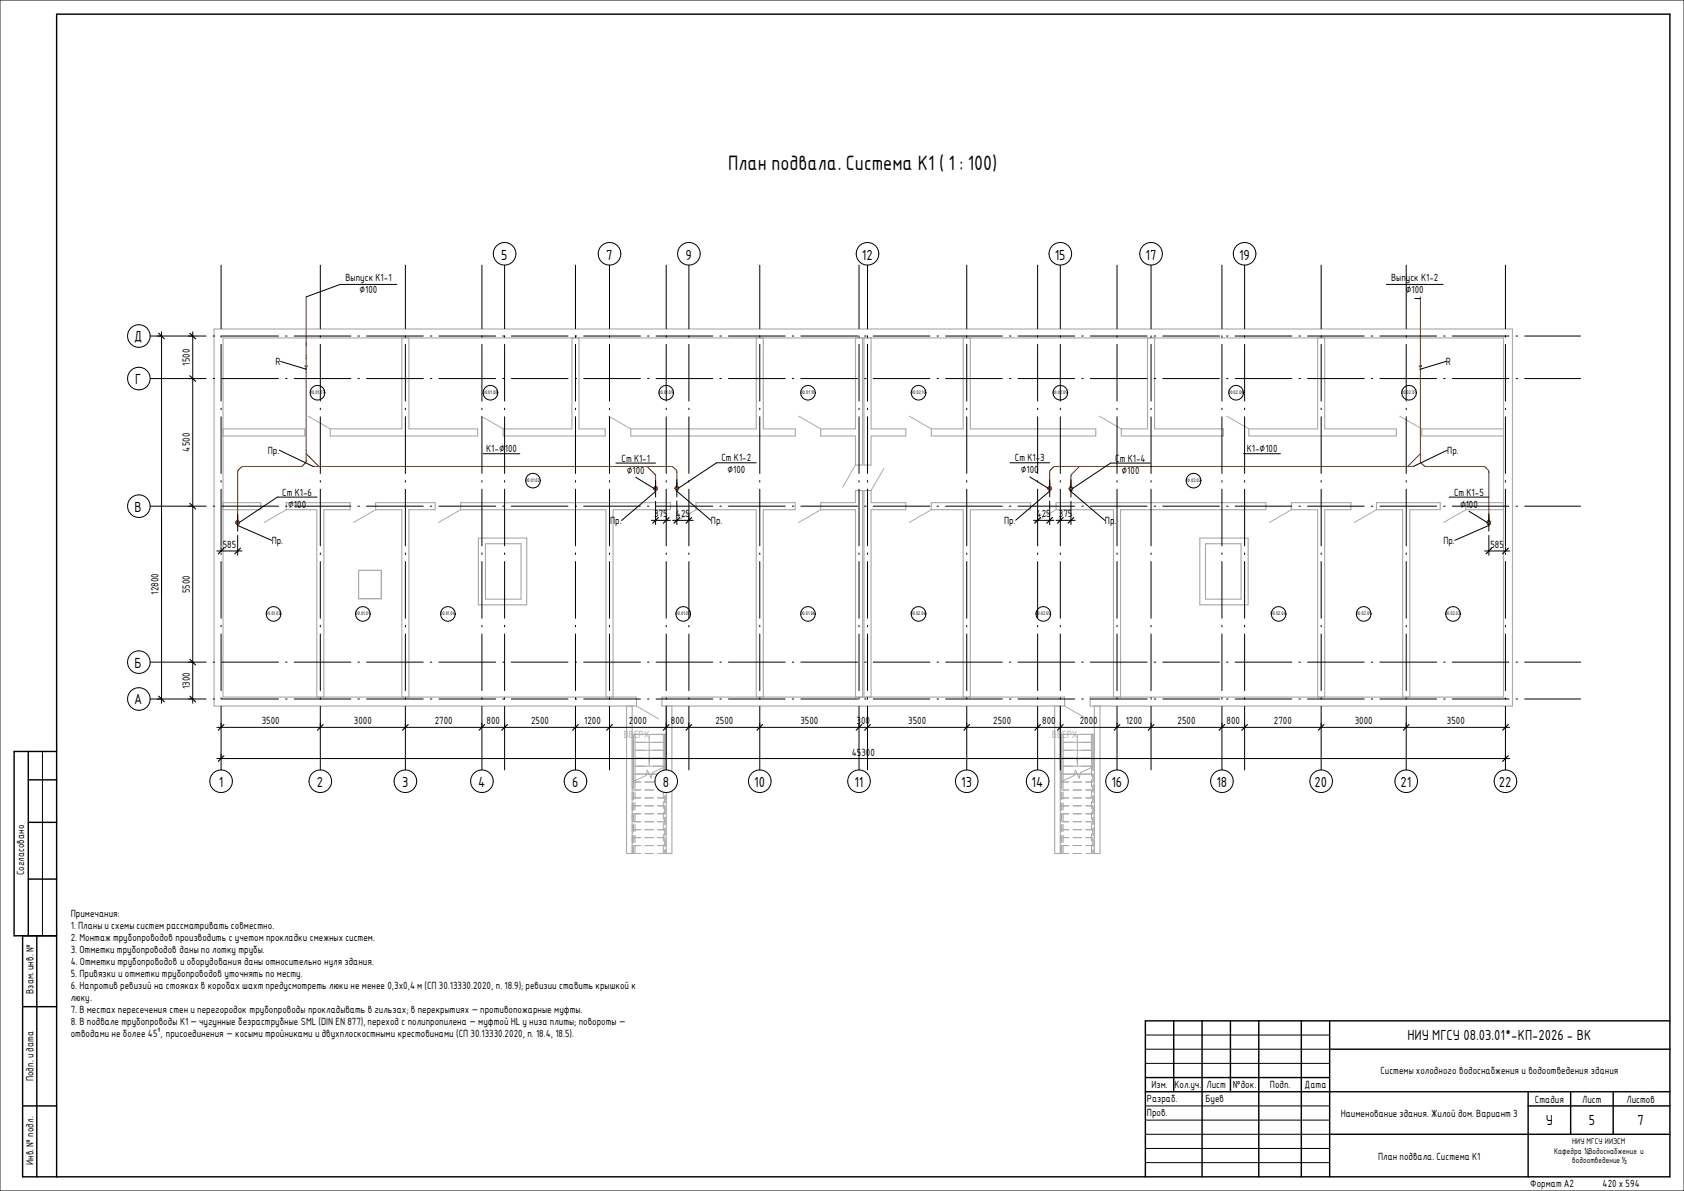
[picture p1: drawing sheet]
<svg xmlns="http://www.w3.org/2000/svg" width="594mm" height="420mm" viewBox="0 0 594 420" stroke-linecap="round" stroke-linejoin="round" font-family="sans-serif">
<g fill="#aaa">
<path d="M228.6 267h.8l-.4 3z"/>
<path d="M379.7 267h.8l-.4 3z"/>
</g>
<g fill="none" stroke="#aaa" stroke-width=".4">
<path d="M75.5 116h458.1v133h-149v-3.1h145.8v-126.7h-451.7v126.7h145.8v3.1h-149zM141.8 119.2v32.1h-25.3v2.5h52v-2.5h-24.2v-32.1M201.8 119.2v32.1h-24.3v2.5h36v-2.5h-9.2v-32.1M266.8 119.2v32.1h-44.3v2.5h58v-2.5h-11.2v-32.1M301.8 119.2v32.1h-12.3v2.5h12.3v10.2h2.5v-44.8M304.8 119.2v44.8h2.5v-10.2h12.2v-2.5h-12.2v-32.1M339.8 119.2v32.1h-11.3v2.5h58.1v-2.5h-44.3v-32.1M404.8 119.2v32.1h-9.2v2.5h36v-2.5h-24.3v-32.1M464.8 119.2v32.1h-24.2v2.5h52v-2.5h-25.3v-32.1M78.7 151.3h28.8v2.5h-28.8M530.4 151.3h-28.8v2.5h28.8M78.7 177.3h13.3v2.5h-13.3"/>
<path d="M530.4 177.3h-13.3v2.5h13.3M168.8 189.8h17v23.5h-17zM171.3 191.8h12.5v19.5h-12.5zM423.3 189.8h17v23.5h-17zM425.3 191.8h12.5v19.5h-12.5zM111.8 245.9v-66.1h-10.8v-2.5h22.5v2.5h-9.2v66.1M141.8 245.9v-66.1h-9.3v-2.5h21v2.5h-9.2v66.1M213.8 245.9v-66.1h-51.3v-2.5h74v2.5h-20.2v66.1M221 249v52h2v-52M233.5 245.9h142.1v3.1h-142.1zM235 249v52h2v-52M266.8 245.9v-66.1h-21.3v-2.5h35v2.5h-11.2v66.1"/>
<path d="M301.8 245.9v-66.1h-12.3v-2.5h12.3v-4.3h2.5v72.9M304.8 245.9v-72.9h2.5v4.3h12.2v2.5h-12.2v66.1M339.8 245.9v-66.1h-11.3v-2.5h35.1v2.5h-21.3v66.1M372.1 249v52h2v-52M386.1 249v52h2v-52M392.8 245.9v-66.1h-20.2v-2.5h74v2.5h-51.3v66.1M464.8 245.9v-66.1h-9.2v-2.5h21v2.5h-9.3v66.1M494.8 245.9v-66.1h-9.2v-2.5h22.5v2.5h-10.8v66.1"/>
</g>
<g fill="none" stroke="#aaa" stroke-width=".35">
<path d="M108.7 146.8l7.8 4.5M169.7 146.8l7.8 4.5M214.7 146.8l7.8 4.5M281.7 146.8l7.8 4.5M320.8 146.8l7.7 4.5M387.8 146.8l7.8 4.5M432.8 146.8l7.8 4.5M493.8 146.8l7.8 4.5M101 179.8l-7.8 4.5M132.5 179.8l-7.8 4.5M162.5 179.8l-7.8 4.5M245.5 179.8l-7.8 4.5"/>
<path d="M289.5 179.8l-7.8 4.5M301.8 164l-4.5 7.8M311.8 165.2l-4.5 7.8M328.5 179.8l-7.7 4.5M372.6 179.8l-7.8 4.5M455.6 179.8l-7.8 4.5M485.6 179.8l-7.8 4.5M517.1 179.8l-7.8 4.5M126.5 201.2h8v10h-8zM223.5 259v19.1M224 259v19M224.5 249l7.8 4.5"/>
<path d="M229 259v11M234 259v14.8M234.5 259v12.8M374.6 259v19.2M375.1 259v19.1M375.6 249l7.8 4.5M380.1 259v11M385.1 259v14.8M385.6 259v12.8M223 279.5v2.6M223.5 279.4v2.6M223.5 278.6h2.5"/>
<path d="M223.5 275.8h2.5M224 273h10.5v2.6M224 270.2h10M224 267.4h10M224 264.6h10M224 261.8h10M224 279.3v2.5M227.5 278.6h3M227.5 275.8h3M232 278.6h2.5M232 275.8h2.5M234 275.1v2.5"/>
<path d="M234 278.9v2.5M234.5 276.9v2.5M235 271.6v-12.6h-12v19.3M235 272.9v2.6M235 276.7v2.6M235 270.2l-4.8 2.3-.5 2-1.3-2.9-.5 2-4.9 2.2M374.1 279.6v2.5M374.6 278.6h2.5M374.6 275.8h2.5M374.6 279.4v2.6M375.1 273h10.5v2.6M375.1 270.2h10"/>
<path d="M375.1 267.4h10M375.1 264.6h10M375.1 261.8h10M375.1 279.3v2.6M378.6 278.6h3M378.6 275.8h3M383.1 278.6h2.5M383.1 275.8h2.5M385.1 275.1v2.5M385.1 278.9v2.5M385.6 276.9v2.5M386.1 271.7v-12.7h-12v19.3"/>
<path d="M386.1 273v2.5M386.1 276.8v2.5M386.1 270.2l-4.9 2.3-.5 2-1.3-2.9-.5 2-4.8 2.2M223 298.6v2.4h3M223 283.4v2.5M223 287.2v2.5M223 291v2.5M223 294.8v2.6M223.5 283.2v2.6M223.5 290.9v2.5M223.5 294.7v2.5M223.5 298.5v2.5"/>
<path d="M223.5 298.2h2.5M223.5 295.4h2.5M223.5 292.6h2.5M223.5 289.8h2.5M223.5 284.2h2.5M223.5 281.4h2.5M224 283.1v2.6M224 286.9v2.6M224 290.8v2.5M224 294.6v2.5M224 298.4v2.6M226 287l-2.5 .1v2.5"/>
<path d="M227.5 298.2h3M227.5 295.4h3M227.5 292.6h3M227.5 289.8h3M227.5 287h3M227.5 284.2h3M227.5 281.4h3M232 298.2h2.5M232 295.4h2.5M232 292.6h2.5M232 289.8h2.5M232 284.2h2.5"/>
<path d="M232 281.4h2.5M234 282.7v2.5M234 286.5v2.6M234 290.3v2.6M234 294.2v2.5M234 298v3M234.5 280.7v2.5M234.5 284.5v2.5h-2.5M234.5 288.3v2.6M234.5 292.1v2.6M234.5 295.9v2.6M234.5 299.8v1.2"/>
<path d="M235 299.6v1.4h-3M235 280.6v2.5M235 284.4v2.5M235 288.2v2.5M235 292v2.6M235 295.8v2.6M374.1 298.6v2.4h3M374.1 283.4v2.5M374.1 287.2v2.5M374.1 291v2.5M374.1 294.8v2.5M374.6 298.2h2.5"/>
<path d="M374.6 295.4h2.5M374.6 292.6h2.5M374.6 289.8h2.5M374.6 284.2h2.5M374.6 281.4h2.5M374.6 283.2v2.6M374.6 290.9v2.5M374.6 294.7v2.5M374.6 298.5v2.5M375.1 283.1v2.6M375.1 286.9v2.6M375.1 290.7v2.6"/>
<path d="M375.1 294.6v2.5M375.1 298.4v2.6M377.1 287h-2.5v2.6M378.6 298.2h3M378.6 295.4h3M378.6 292.6h3M378.6 289.8h3M378.6 287h3M378.6 284.2h3M378.6 281.4h3M383.1 298.2h2.5M383.1 295.4h2.5"/>
<path d="M383.1 292.6h2.5M383.1 289.8h2.5M383.1 287h2.5M383.1 284.2h2.5M383.1 281.4h2.5M385.1 282.7v2.5M385.1 286.5v2.5M385.1 290.3v2.6M385.1 294.1v2.6M385.1 297.9v3.1M385.6 280.7v2.5M385.6 284.5v2.5"/>
<path d="M385.6 288.3v2.5M385.6 292.1v2.5M385.6 295.9v2.6M385.6 299.7v1.3M386.1 299.6v1.4h-3M386.1 280.6v2.5M386.1 284.4v2.5M386.1 288.2v2.5M386.1 292v2.5M386.1 295.8v2.5M227.5 301h3M378.6 301h3"/>
</g>
<g fill="none" stroke="#a52900" stroke-width=".35">
<path d="M108 104.7v24.2M501.1 104.7v24.2M107.6 128.9l.4 .5 .4-.5M107.9 130.1h.2v.3zM108 130.4l-.1 32.6-1.2 1.3-.5 .2h-20.6l-.5 .3-1.3 1.5v17.4l.5 .2M108 129.4v.6M500.7 128.9l.4 .5 .4-.5M501 130.1h.2v.3zM501.1 130.4v32.6l1.3 1.3 .5 .2h20.5l.6 .3 1.2 1.5v17.4l.5 .2M501.1 129.4v.6M108 160l4.5 4.5M110.5 164.5h126.5l.5 .3 1.2 1.3 .1 5.5 .4 .2"/>
<path d="M228.3 164.5l2.9 3.1 .1 4.1 .4 .2M230.7 172.3v.1M230.8 172.5v.1M230.8 172.8l.5 .2v.3M230.8 172.1v.1M230.9 172.7l.1 .1M231 171.9l-.1 .1M231 171.7l-.2 .2M231.1 172.8l.1 .1M231.2 171.8h-.1M231.3 171.8l.5 .4-.1 .5-.4 .2M231.3 171.8l-.6 .4 .1 .5 .5 .2"/>
<path d="M231.5 171.8h.1M231.4 172.9h.1M231.4 171.8h.1M231.5 172.8l-.1 .1M231.6 171.9l.1 .1M231.7 172.7l-.1 .1M231.7 172.1l.1 .1M231.7 172.8l-.2 .2M231.8 172.5l-.1 .1M231.8 172.3v.1M238.2 172.2v.1M238.3 172.4v.1"/>
<path d="M238.3 172.7l.5 .2v.3M238.3 172v.1M238.4 172.6l.1 .1M238.5 171.8l-.1 .1M238.5 171.6l-.2 .2M238.6 172.7l.1 .1M238.7 171.7h-.1M238.8 171.7l.5 .4-.1 .5-.4 .2M238.8 171.7l-.6 .4 .1 .5 .5 .2M238.8 171.7h.2M239 172.7l-.2 .1M239.1 171.8l.1 .1"/>
<path d="M239.2 172.6l-.1 .1M239.2 172l.1 .1M239.2 172.7l-.2 .2M239.3 172.4l-.1 .1M239.3 172.2v.1M369.8 172.2v.1M369.8 172.4l.1 .1M369.8 172.7l.5 .2v.3M369.9 172l-.1 .1M369.9 172.6l.1 .1M370 171.8l-.1 .1M370.1 171.6l-.3 .2"/>
<path d="M370.1 172.7l.1 .1M370.2 171.7h-.1M370.3 171.7l.5 .4-.1 .5-.4 .2M370.3 171.7l-.5 .4 .1 .5 .4 .2M370.4 171.7h.1M370.5 172.7l-.1 .1M370.6 171.8l.1 .1M370.7 172.6l-.1 .1M370.8 172v.1M370.8 172.7l-.2 .2M370.8 172.4v.1M370.8 172.2v.1"/>
<path d="M377.3 172.3v.1M377.3 172.5l.1 .1M377.3 172.8l.5 .2v.3M377.4 172.1l-.1 .1M377.4 172.7l.1 .1M377.5 171.9l-.1 .1M377.6 171.7l-.3 .2M377.6 172.8l.2 .1M377.8 171.8h-.2M377.8 171.8l.5 .4-.1 .5-.4 .2M377.8 171.8l-.5 .4 .1 .5 .4 .2M377.9 171.8h.1"/>
<path d="M378 172.8l-.1 .1M378.1 171.9l.1 .1M378.2 172.7l-.1 .1M378.3 172.1v.1M378.3 172.8l-.2 .2M378.3 172.5v.1M378.3 172.3v.1M380.8 164.5l-2.9 3.1-.1 4.1 .5 .2M498.6 164.5h-126.5l-.5 .3-1.3 1.5v5.3l.5 .2M501.1 160l-4.5 4.5M83.3 184.3v.1M83.3 184.5l.1 .1"/>
<path d="M83.4 184.8l.4 .2v.4M83.4 184.1l-.1 .1M83.5 184.7l.1 .1M83.6 183.9l-.1 .1M83.6 183.7l-.2 .2M83.7 184.9h.1M83.8 183.8h-.1M83.8 183.8l.6 .4-.3 .6M83.8 183.8l.6 .4-.1 .5-.5 .2M83.8 183.8l-.5 .4 .1 .5 .4 .2M83.9 183.8h.1M84 184.9h-.1"/>
<path d="M84.1 184.8l-.3 .1M84.1 183.9l.1 .1M84.2 184.7l-.1 .1M84.3 184.1l.1 .1M84.3 184.8l-.2 .2M84.4 184.5l-.1 .1M84.4 184.3v.1M524.7 184.3v.1M524.7 184.5l.1 .1M524.8 184.8l.4 .2v.4M524.8 184.1l-.1 .1M524.9 184.7l.1 .1"/>
<path d="M525 183.9l-.1 .1M525 183.7l-.2 .2M525.1 184.9h.1M525.2 183.8h-.1M525.2 183.8l.6 .4-.1 .5-.5 .2M525.2 183.8l-.5 .4 .1 .5 .4 .2M525.3 183.8h.1M525.4 184.9h-.1M525.5 183.9l.1 .1M525.6 184.7l-.1 .1M525.7 184.1l.1 .1M525.7 184.8l-.2 .2"/>
<path d="M525.8 184.5l-.1 .1M525.8 184.3v.1"/>
<circle cx="231.3" cy="172.3" r=".67"/>
<circle cx="238.8" cy="172.2" r=".67"/>
<circle cx="370.3" cy="172.2" r=".67"/>
<circle cx="377.8" cy="172.3" r=".67"/>
<circle cx="83.8" cy="184.3" r=".67"/>
<circle cx="525.2" cy="184.3" r=".67"/>
</g>
<path d="M231.3 169.3v6M238.8 169.2v6M370.3 169.2v6M377.8 169.3v6M83.8 181.3v6M525.2 181.3v6" fill="none" stroke="#000" stroke-width=".35"/>
<circle cx="78" cy="275.6" r="4" fill="#fff"/>
<g fill="none" stroke="#000" stroke-width=".35">
<path d="M78 93.5v22.4M78 118.4v.6M78 121.5v20M78 144v.5M78 147v20M78 169.5v.5M78 172.5v20M78 195v.6M78 198.1v20M78 220.6v.5M78 223.6v20M78 246.1v.5"/>
<path d="M78 249.1v22.5"/>
<circle cx="78" cy="275.6" r="4"/>
</g>
<circle cx="113" cy="275.6" r="4" fill="#fff"/>
<g fill="none" stroke="#000" stroke-width=".35">
<path d="M113 93.5v22.4M113 118.4v.6M113 121.5v20M113 144v.5M113 147v20M113 169.5v.5M113 172.5v20M113 195v.6M113 198.1v20M113 220.6v.5M113 223.6v20M113 246.1v.5"/>
<path d="M113 249.1v22.5"/>
<circle cx="113" cy="275.6" r="4"/>
</g>
<circle cx="143" cy="275.6" r="4" fill="#fff"/>
<g fill="none" stroke="#000" stroke-width=".35">
<path d="M143 93.5v22.4M143 118.4v.6M143 121.5v20M143 144v.5M143 147v20M143 169.5v.5M143 172.5v20M143 195v.6M143 198.1v20M143 220.6v.5M143 223.6v20M143 246.1v.5"/>
<path d="M143 249.1v22.5"/>
<circle cx="143" cy="275.6" r="4"/>
</g>
<circle cx="170" cy="275.6" r="4" fill="#fff"/>
<g fill="none" stroke="#000" stroke-width=".35">
<path d="M170 93.5v22.4M170 118.4v.6M170 121.5v20M170 144v.5M170 147v20M170 169.5v.5M170 172.5v20M170 195v.6M170 198.1v20M170 220.6v.5M170 223.6v20M170 246.1v.5"/>
<path d="M170 249.1v22.5"/>
<circle cx="170" cy="275.6" r="4"/>
</g>
<circle cx="178" cy="89.5" r="4" fill="#fff"/>
<g fill="none" stroke="#000" stroke-width=".35">
<path d="M178 93.5v22.4M178 118.4v.6M178 121.5v20M178 144v.5M178 147v20M178 169.5v.5M178 172.5v20M178 195v.6M178 198.1v20M178 220.6v.5M178 223.6v20M178 246.1v.5"/>
<path d="M178 249.1v22.5"/>
<circle cx="178" cy="89.5" r="4"/>
</g>
<circle cx="203" cy="275.6" r="4" fill="#fff"/>
<g fill="none" stroke="#000" stroke-width=".35">
<path d="M203 93.5v22.4M203 118.4v.6M203 121.5v20M203 144v.5M203 147v20M203 169.5v.5M203 172.5v20M203 195v.6M203 198.1v20M203 220.6v.5M203 223.6v20M203 246.1v.5"/>
<path d="M203 249.1v22.5"/>
<circle cx="203" cy="275.6" r="4"/>
</g>
<circle cx="215" cy="89.5" r="4" fill="#fff"/>
<g fill="none" stroke="#000" stroke-width=".35">
<path d="M215 93.5v22.4M215 118.4v.6M215 121.5v20M215 144v.5M215 147v20M215 169.5v.5M215 172.5v20M215 195v.6M215 198.1v20M215 220.6v.5M215 223.6v20M215 246.1v.5"/>
<path d="M215 249.1v22.5"/>
<circle cx="215" cy="89.5" r="4"/>
</g>
<circle cx="235" cy="275.6" r="4" fill="#fff"/>
<g fill="none" stroke="#000" stroke-width=".35">
<path d="M235 93.5v22.4M235 118.4v.6M235 121.5v20M235 144v.5M235 147v20M235 169.5v.5M235 172.5v20M235 195v.6M235 198.1v20M235 220.6v.5M235 223.6v20M235 246.1v.5"/>
<path d="M235 249.1v22.5"/>
<circle cx="235" cy="275.6" r="4"/>
</g>
<circle cx="243" cy="89.5" r="4" fill="#fff"/>
<g fill="none" stroke="#000" stroke-width=".35">
<path d="M243 93.5v22.4M243 118.4v.6M243 121.5v20M243 144v.5M243 147v20M243 169.5v.5M243 172.5v20M243 195v.6M243 198.1v20M243 220.6v.5M243 223.6v20M243 246.1v.5"/>
<path d="M243 249.1v22.5"/>
<circle cx="243" cy="89.5" r="4"/>
</g>
<circle cx="268" cy="275.6" r="4" fill="#fff"/>
<g fill="none" stroke="#000" stroke-width=".35">
<path d="M268 93.5v22.4M268 118.4v.6M268 121.5v20M268 144v.5M268 147v20M268 169.5v.5M268 172.5v20M268 195v.6M268 198.1v20M268 220.6v.5M268 223.6v20M268 246.1v.5"/>
<path d="M268 249.1v22.5"/>
<circle cx="268" cy="275.6" r="4"/>
</g>
<circle cx="303" cy="275.6" r="4" fill="#fff"/>
<g fill="none" stroke="#000" stroke-width=".35">
<path d="M303 93.5v22.4M303 118.4v.6M303 121.5v20M303 144v.5M303 147v20M303 169.5v.5M303 172.5v20M303 195v.6M303 198.1v20M303 220.6v.5M303 223.6v20M303 246.1v.5"/>
<path d="M303 249.1v22.5"/>
<circle cx="303" cy="275.6" r="4"/>
</g>
<circle cx="49" cy="246.6" r="4" fill="#fff"/>
<g fill="none" stroke="#000" stroke-width=".35">
<path d="M53 246.6h19.7M75.2 246.6h.5M78.2 246.6h20M100.8 246.6h.5M103.8 246.6h20M126.3 246.6h.5M129.3 246.6h20M151.8 246.6h.5M154.8 246.6h20.1M177.4 246.6h.5M180.4 246.6h20M202.9 246.6h.5"/>
<path d="M205.9 246.6h20M228.4 246.6h.6M231.5 246.6h20M254 246.6h.5M257 246.6h20M279.5 246.6h.5M282.5 246.6h20M305 246.6h.6M308.1 246.6h20M330.6 246.6h.5M333.6 246.6h20M356.1 246.6h.5"/>
<path d="M359.1 246.6h20M381.6 246.6h.6M384.7 246.6h20M407.2 246.6h.5M410.2 246.6h20M432.7 246.6h.5M435.7 246.6h20M458.2 246.6h.6M461.3 246.6h20M483.8 246.6h.5M486.8 246.6h20M509.3 246.6h.5"/>
<path d="M512.3 246.6h20M534.8 246.6h.6M537.9 246.6h19.7"/>
<circle cx="49" cy="246.6" r="4"/>
</g>
<circle cx="49" cy="233.6" r="4" fill="#fff"/>
<g fill="none" stroke="#000" stroke-width=".35">
<path d="M53 233.6h19.7M75.2 233.6h.5M78.2 233.6h20M100.8 233.6h.5M103.8 233.6h20M126.3 233.6h.5M129.3 233.6h20M151.8 233.6h.5M154.8 233.6h20.1M177.4 233.6h.5M180.4 233.6h20M202.9 233.6h.5"/>
<path d="M205.9 233.6h20M228.4 233.6h.6M231.5 233.6h20M254 233.6h.5M257 233.6h20M279.5 233.6h.5M282.5 233.6h20M305 233.6h.6M308.1 233.6h20M330.6 233.6h.5M333.6 233.6h20M356.1 233.6h.5"/>
<path d="M359.1 233.6h20M381.6 233.6h.6M384.7 233.6h20M407.2 233.6h.5M410.2 233.6h20M432.7 233.6h.5M435.7 233.6h20M458.2 233.6h.6M461.3 233.6h20M483.8 233.6h.5M486.8 233.6h20M509.3 233.6h.5"/>
<path d="M512.3 233.6h20M534.8 233.6h.6M537.9 233.6h19.7"/>
<circle cx="49" cy="233.6" r="4"/>
</g>
<circle cx="49" cy="178.5" r="4" fill="#fff"/>
<g fill="none" stroke="#000" stroke-width=".35">
<path d="M53 178.5h19.7M75.2 178.5h.5M78.2 178.5h20M100.8 178.5h.5M103.8 178.5h20M126.3 178.5h.5M129.3 178.5h20M151.8 178.5h.5M154.8 178.5h20.1M177.4 178.5h.5M180.4 178.5h20M202.9 178.5h.5"/>
<path d="M205.9 178.5h20M228.4 178.5h.6M231.5 178.5h20M254 178.5h.5M257 178.5h20M279.5 178.5h.5M282.5 178.5h20M305 178.5h.6M308.1 178.5h20M330.6 178.5h.5M333.6 178.5h20M356.1 178.5h.5"/>
<path d="M359.1 178.5h20M381.6 178.5h.6M384.7 178.5h20M407.2 178.5h.5M410.2 178.5h20M432.7 178.5h.5M435.7 178.5h20M458.2 178.5h.6M461.3 178.5h20M483.8 178.5h.5M486.8 178.5h20M509.3 178.5h.5"/>
<path d="M512.3 178.5h20M534.8 178.5h.6M537.9 178.5h19.7"/>
<circle cx="49" cy="178.5" r="4"/>
</g>
<circle cx="49" cy="133.5" r="4" fill="#fff"/>
<g fill="none" stroke="#000" stroke-width=".35">
<path d="M53 133.5h19.7M75.2 133.5h.5M78.2 133.5h20M100.8 133.5h.5M103.8 133.5h20M126.3 133.5h.5M129.3 133.5h20M151.8 133.5h.5M154.8 133.5h20.1M177.4 133.5h.5M180.4 133.5h20M202.9 133.5h.5"/>
<path d="M205.9 133.5h20M228.4 133.5h.6M231.5 133.5h20M254 133.5h.5M257 133.5h20M279.5 133.5h.5M282.5 133.5h20M305 133.5h.6M308.1 133.5h20M330.6 133.5h.5M333.6 133.5h20M356.1 133.5h.5"/>
<path d="M359.1 133.5h20M381.6 133.5h.6M384.7 133.5h20M407.2 133.5h.5M410.2 133.5h20M432.7 133.5h.5M435.7 133.5h20M458.2 133.5h.6M461.3 133.5h20M483.8 133.5h.5M486.8 133.5h20M509.3 133.5h.5"/>
<path d="M512.3 133.5h20M534.8 133.5h.6M537.9 133.5h19.7"/>
<circle cx="49" cy="133.5" r="4"/>
</g>
<circle cx="49" cy="118.5" r="4" fill="#fff"/>
<g fill="none" stroke="#000" stroke-width=".35">
<path d="M53 118.5h19.7M75.2 118.5h.5M78.2 118.5h20M100.8 118.5h.5M103.8 118.5h20M126.3 118.5h.5M129.3 118.5h20M151.8 118.5h.5M154.8 118.5h20.1M177.4 118.5h.5M180.4 118.5h20M202.9 118.5h.5"/>
<path d="M205.9 118.5h20M228.4 118.5h.6M231.5 118.5h20M254 118.5h.5M257 118.5h20M279.5 118.5h.5M282.5 118.5h20M305 118.5h.6M308.1 118.5h20M330.6 118.5h.5M333.6 118.5h20M356.1 118.5h.5"/>
<path d="M359.1 118.5h20M381.6 118.5h.6M384.7 118.5h20M407.2 118.5h.5M410.2 118.5h20M432.7 118.5h.5M435.7 118.5h20M458.2 118.5h.6M461.3 118.5h20M483.8 118.5h.5M486.8 118.5h20M509.3 118.5h.5"/>
<path d="M512.3 118.5h20M534.8 118.5h.6M537.9 118.5h19.7"/>
<circle cx="49" cy="118.5" r="4"/>
</g>
<circle cx="306" cy="89.5" r="4" fill="#fff"/>
<g fill="none" stroke="#000" stroke-width=".35">
<path d="M306 93.5v22.4M306 118.4v.6M306 121.5v20M306 144v.5M306 147v20M306 169.5v.5M306 172.5v20M306 195v.6M306 198.1v20M306 220.6v.5M306 223.6v20M306 246.1v.5"/>
<path d="M306 249.1v22.5"/>
<circle cx="306" cy="89.5" r="4"/>
</g>
<circle cx="341.1" cy="275.6" r="4" fill="#fff"/>
<g fill="none" stroke="#000" stroke-width=".35">
<path d="M341.1 93.5v22.4M341.1 118.4v.6M341.1 121.5v20M341.1 144v.5M341.1 147v20M341.1 169.5v.5M341.1 172.5v20M341.1 195v.6M341.1 198.1v20M341.1 220.6v.5M341.1 223.6v20M341.1 246.1v.5"/>
<path d="M341.1 249.1v22.5"/>
<circle cx="341.1" cy="275.6" r="4"/>
</g>
<circle cx="366.1" cy="275.6" r="4" fill="#fff"/>
<g fill="none" stroke="#000" stroke-width=".35">
<path d="M366.1 93.5v22.4M366.1 118.4v.6M366.1 121.5v20M366.1 144v.5M366.1 147v20M366.1 169.5v.5M366.1 172.5v20M366.1 195v.6M366.1 198.1v20M366.1 220.6v.5M366.1 223.6v20M366.1 246.1v.5"/>
<path d="M366.1 249.1v22.5"/>
<circle cx="366.1" cy="275.6" r="4"/>
</g>
<circle cx="374.1" cy="89.5" r="4" fill="#fff"/>
<g fill="none" stroke="#000" stroke-width=".35">
<path d="M374.1 93.5v22.4M374.1 118.4v.6M374.1 121.5v20M374.1 144v.5M374.1 147v20M374.1 169.5v.5M374.1 172.5v20M374.1 195v.6M374.1 198.1v20M374.1 220.6v.5M374.1 223.6v20M374.1 246.1v.5"/>
<path d="M374.1 249.1v22.5"/>
<circle cx="374.1" cy="89.5" r="4"/>
</g>
<circle cx="394.1" cy="275.6" r="4" fill="#fff"/>
<g fill="none" stroke="#000" stroke-width=".35">
<path d="M394.1 93.5v22.4M394.1 118.4v.6M394.1 121.5v20M394.1 144v.5M394.1 147v20M394.1 169.5v.5M394.1 172.5v20M394.1 195v.6M394.1 198.1v20M394.1 220.6v.5M394.1 223.6v20M394.1 246.1v.5"/>
<path d="M394.1 249.1v22.5"/>
<circle cx="394.1" cy="275.6" r="4"/>
</g>
<circle cx="406.1" cy="89.5" r="4" fill="#fff"/>
<g fill="none" stroke="#000" stroke-width=".35">
<path d="M406.1 93.5v22.4M406.1 118.4v.6M406.1 121.5v20M406.1 144v.5M406.1 147v20M406.1 169.5v.5M406.1 172.5v20M406.1 195v.6M406.1 198.1v20M406.1 220.6v.5M406.1 223.6v20M406.1 246.1v.5"/>
<path d="M406.1 249.1v22.5"/>
<circle cx="406.1" cy="89.5" r="4"/>
</g>
<circle cx="431.1" cy="275.6" r="4" fill="#fff"/>
<g fill="none" stroke="#000" stroke-width=".35">
<path d="M431.1 93.5v22.4M431.1 118.4v.6M431.1 121.5v20M431.1 144v.5M431.1 147v20M431.1 169.5v.5M431.1 172.5v20M431.1 195v.6M431.1 198.1v20M431.1 220.6v.5M431.1 223.6v20M431.1 246.1v.5"/>
<path d="M431.1 249.1v22.5"/>
<circle cx="431.1" cy="275.6" r="4"/>
</g>
<circle cx="439.1" cy="89.5" r="4" fill="#fff"/>
<g fill="none" stroke="#000" stroke-width=".35">
<path d="M439.1 93.5v22.4M439.1 118.4v.6M439.1 121.5v20M439.1 144v.5M439.1 147v20M439.1 169.5v.5M439.1 172.5v20M439.1 195v.6M439.1 198.1v20M439.1 220.6v.5M439.1 223.6v20M439.1 246.1v.5"/>
<path d="M439.1 249.1v22.5"/>
<circle cx="439.1" cy="89.5" r="4"/>
</g>
<circle cx="466.1" cy="275.6" r="4" fill="#fff"/>
<g fill="none" stroke="#000" stroke-width=".35">
<path d="M466.1 93.5v22.4M466.1 118.4v.6M466.1 121.5v20M466.1 144v.5M466.1 147v20M466.1 169.5v.5M466.1 172.5v20M466.1 195v.6M466.1 198.1v20M466.1 220.6v.5M466.1 223.6v20M466.1 246.1v.5"/>
<path d="M466.1 249.1v22.5"/>
<circle cx="466.1" cy="275.6" r="4"/>
</g>
<circle cx="496.1" cy="275.6" r="4" fill="#fff"/>
<g fill="none" stroke="#000" stroke-width=".35">
<path d="M496.1 93.5v22.4M496.1 118.4v.6M496.1 121.5v20M496.1 144v.5M496.1 147v20M496.1 169.5v.5M496.1 172.5v20M496.1 195v.6M496.1 198.1v20M496.1 220.6v.5M496.1 223.6v20M496.1 246.1v.5"/>
<path d="M496.1 249.1v22.5"/>
<circle cx="496.1" cy="275.6" r="4"/>
</g>
<circle cx="531.1" cy="275.6" r="4" fill="#fff"/>
<g fill="none" stroke="#000" stroke-width=".35">
<path d="M0 0h594.1v420.1h-594.1zM531.1 93.5v22.4M55.5 118.5h1.6M57 117v131.1M66.5 118.5h1.6M68 117v131.1M140 100.3h-20l-12 4.4M489.1 100.3h20M499.1 105.3h2M531.1 118.4v.6M66.5 133.5h1.6M99 127.5l9 2.7"/>
<path d="M510.1 127.5l-9 2.7M531.1 121.5v20M98.5 158.8l12 5.7M510.6 158.8l-12 5.7M531.1 144v.5M531.1 147v20M66.5 178.5h1.6M111.9 175.3h-14.1l-13.5 9M170.4 160h13M217.3 163.3h14M224.3 168.3l6.5 4M231.3 176.8v8.2"/>
<path d="M231.3 173.3l-12 10.3M238.8 176.7v8.3M238.8 173.2l12 10.3M266.8 163.2h-14l-13.5 9M356.3 163.2h14M363.3 168.2l6.5 4M370.3 176.7v8.3M370.3 173.2l-12 10.3M377.8 176.8v8.2M377.8 173.3l12 10.3M405.8 163.3h-14l-13.5 9M438.7 160h13"/>
<path d="M511.2 175.3h14M531.1 169.5v.5M531.1 172.5v20M76.5 194.3h8.8M78 192.8v1.6M83.8 188.8v7M83.8 185.3l12 5.3M229.8 183.5h6.7M235 182v1.6M237.3 183.5h7.2M243 182v1.6M364.6 183.5h7.2"/>
<path d="M366.1 182v1.6M372.6 183.5h6.7M374.1 182v1.6M518.2 180.3l6.5 4M523.7 194.3h8.9M525.2 188.8v7M525.2 185.3l-12 5.3M531.1 192.8v1.6M531.1 195v.6M531.1 198.1v20M66.5 233.6h1.6M531.1 220.6v.5"/>
<path d="M531.1 223.6v20M55.5 246.6h1.6M66.5 246.6h1.6M76.5 256.6h456.1M78 255.1v1.5M113 255.1v1.5M143 255.1v1.5M170 255.1v1.5M178 255.1v1.5M203 255.1v1.5M215 255.1v1.5M235 255.1v1.5"/>
<path d="M243 255.1v1.5M268 255.1v1.5M303 255.1v1.5M306 255.1v1.5M341.1 255.1v1.5M366.1 255.1v1.5M374.1 255.1v1.5M394.1 255.1v1.5M406.1 255.1v1.5M431.1 255.1v1.5M439.1 255.1v1.5M466.1 255.1v1.5"/>
<path d="M496.1 255.1v1.5M531.1 246.1v.5M531.1 249.1v22.5M15 265.1v65M76.5 267.6h456.1M78 266.1v1.5M404.1 365.1h65M404.1 375.1h65M404.1 370.1h65M404.1 390.1h65M404.1 395.1h65M404.1 405.1h65"/>
<path d="M404.1 410.1h65M404.1 400.1h65"/>
<circle cx="112" cy="138.5" r="2.6"/>
<circle cx="173" cy="138.5" r="2.6"/>
<circle cx="235" cy="138.5" r="2.6"/>
<circle cx="285" cy="138.5" r="2.6"/>
<circle cx="324" cy="138.5" r="2.6"/>
<circle cx="374.1" cy="138.5" r="2.6"/>
<circle cx="436.1" cy="138.5" r="2.6"/>
<circle cx="497.1" cy="138.5" r="2.6"/>
<circle cx="188" cy="169.5" r="2.6"/>
<circle cx="421.1" cy="169.5" r="2.6"/>
<circle cx="96.5" cy="216.5" r="2.6"/>
<circle cx="128" cy="216.5" r="2.6"/>
<circle cx="158" cy="216.5" r="2.6"/>
<circle cx="241" cy="216.5" r="2.6"/>
<circle cx="285" cy="216.5" r="2.6"/>
<circle cx="324" cy="216.5" r="2.6"/>
<circle cx="368.1" cy="216.5" r="2.6"/>
<circle cx="451.1" cy="216.5" r="2.6"/>
<circle cx="481.1" cy="216.5" r="2.6"/>
<circle cx="512.6" cy="216.5" r="2.6"/>
<circle cx="531.1" cy="275.6" r="4"/>
</g>
<g fill="none" stroke="#000" stroke-width=".4">
<path d="M56 117.5l2 2M67 117.5l2 2M67 132.5l2 2M67 177.5l2 2M79 193.3l-2 2M84.8 193.3l-2 2M232.3 182.5l-2 2M236 182.5l-2 2M239.8 182.5l-2 2M244 182.5l-2 2M367.1 182.5l-2 2M371.3 182.5l-2 2"/>
<path d="M375.1 182.5l-2 2M378.8 182.5l-2 2M526.2 193.3l-2 2M532.1 193.3l-2 2M67 232.6l2 2M56 245.6l2 2M67 245.6l2 2M79 255.6l-2 2M114 255.6l-2 2M144 255.6l-2 2M171 255.6l-2 2M179 255.6l-2 2"/>
<path d="M204 255.6l-2 2M216 255.6l-2 2M236 255.6l-2 2M244 255.6l-2 2M269 255.6l-2 2M304 255.6l-2 2M307 255.6l-2 2M342.1 255.6l-2 2M367.1 255.6l-2 2M375.1 255.6l-2 2M395.1 255.6l-2 2M407.1 255.6l-2 2"/>
<path d="M432.1 255.6l-2 2M440.1 255.6l-2 2M467.1 255.6l-2 2M497.1 255.6l-2 2M532.1 255.6l-2 2M79 266.6l-2 2M532.1 266.6l-2 2"/>
</g>
<g fill="none" stroke="#000" stroke-width=".5">
<path d="M10 275.1h10M10 265.1v65M20 265.1h-15v65h15M10 290.1h10M10 310.1h10M8 330.1v85h581.1v-410.1h-569.1v410.1M13 330.1v85M8 355.1h12M414.1 360.1v25M424.1 360.1v55M434.1 360.1v25M444.1 360.1v55"/>
<path d="M459.1 360.1v55M469.1 370.1h120M469.1 360.1v55M589.1 360.1h-185v55M8 390.1h12M404.1 380.1h65M404.1 385.1h185M539.1 385.1v30M539.1 390.1h50M554.1 385.1v15M569.1 385.1v15M469.1 400.1h120"/>
</g>
<g fill="#fff">
<path d="M554.6 400.6h4.5v3.4h-4.5z"/>
<path d="M559.1 400.6h.6v3.4h-.6z"/>
<path d="M559.7 400.6h5.8v3.4h-5.8z"/>
<path d="M565.5 400.6h.7v3.4h-.7z"/>
<path d="M566.2 400.6h7.4v3.4h-7.4z"/>
<path d="M548.3 404h10v3.5h-10z"/>
<path d="M558.3 404h2.1v3.5h-2.1z"/>
<path d="M560.4 404h17.5v3.5h-17.5z"/>
<path d="M577.9 404h.7v3.5h-.7z"/>
<path d="M578.6 404h1.3v3.5h-1.3z"/>
<path d="M579.9 404h.6v3.5h-.6z"/>
<path d="M554.7 407.5h17.3v3.4h-17.3z"/>
<path d="M572 407.5h1.5v3.4h-1.5z"/>
</g>
<text font-size="7.1" x="256.9" y="59.9">План подвала. Система К1 ( 1 : 100)</text>
<g font-size="4.9">
<text x="176.8" y="91.6">5</text>
<text x="213.8" y="91.6">7</text>
<text x="241.8" y="91.6">9</text>
<text x="304.1" y="91.6">12</text>
<text x="372.1" y="91.6">15</text>
<text x="404.1" y="91.6">17</text>
<text x="437.1" y="91.6">19</text>
<text x="47.4" y="120.5">Д</text>
<text x="47.6" y="135.5">Г</text>
<text x="47.5" y="180.5">В</text>
<text x="47.5" y="235.5">Б</text>
<text x="47.4" y="248.5">А</text>
<text x="77.2" y="277.7">1</text>
<text x="111.8" y="277.7">2</text>
<text x="141.9" y="277.7">3</text>
<text x="168.7" y="277.7">4</text>
<text x="201.8" y="277.7">6</text>
<text x="233.8" y="277.7">8</text>
<text x="266.1" y="277.7">10</text>
<text x="301.4" y="277.7">11</text>
<text x="339.1" y="277.7">13</text>
<text x="364" y="277.7">14</text>
<text x="392.1" y="277.7">16</text>
<text x="429.1" y="277.7">18</text>
<text x="463.8" y="277.7">20</text>
<text x="494.1" y="277.7">21</text>
<text x="528.8" y="277.7">22</text>
<text x="496.5" y="367">НИУ МГСУ 08.03.01*-КП-2026 - ВК</text>
<text x="545.3" y="397">У</text>
<text x="560.5" y="397">5</text>
<text x="577.7" y="397">7</text>
</g>
<g font-size="3.5">
<text x="121.9" y="99.3">Выпуск К1-1</text>
<text x="490.7" y="99.3">Выпуск К1-2</text>
<text x="126.8" y="103.5">⌀100</text>
<text x="495.9" y="103.5">⌀100</text>
<text x="66.9" y="128.9" transform="rotate(-90 66.9 128.9)">1500</text>
<text x="97.2" y="128.7">R</text>
<text x="510.1" y="128.7">R</text>
<text x="66.9" y="159.3" transform="rotate(-90 66.9 159.3)">4500</text>
<text x="94.4" y="160">Пр.</text>
<text x="171.5" y="159.5">К1-⌀</text>
<text x="178.1" y="159.5">100</text>
<text x="439.8" y="159.5">К1-⌀100</text>
<text x="510.6" y="160">Пр.</text>
<text x="219.3" y="162.8">Ст К1-1</text>
<text x="221.1" y="167.1">⌀100</text>
<text x="254.5" y="162.7">Ст К1-2</text>
<text x="256.6" y="167">⌀100</text>
<text x="358" y="162.7">Ст К1-3</text>
<text x="360.1" y="167">⌀100</text>
<text x="393.5" y="162.8">Ст К1-4</text>
<text x="395.7" y="167.1">⌀100</text>
<text x="99.6" y="174.8">Ст К1-6</text>
<text x="101.7" y="179.1">⌀100</text>
<text x="513" y="174.8">Ст К1-5</text>
<text x="515.1" y="179.1">⌀100</text>
<text x="215.2" y="184.8">Пр.</text>
<text x="230.8" y="182.5">375</text>
<text x="238.4" y="182.5">425</text>
<text x="250.8" y="184.7">Пр.</text>
<text x="354.3" y="184.7">Пр.</text>
<text x="365.7" y="182.5">425</text>
<text x="373.6" y="182.5">375</text>
<text x="389.8" y="184.8">Пр</text>
<text x="393.2" y="184.8">.</text>
<text x="95.8" y="191.8">Пр.</text>
<text x="509.2" y="191.8">Пр.</text>
<text x="78.6" y="193.3">585</text>
<text x="525.8" y="193.3">585</text>
<text x="55.9" y="209.8" transform="rotate(-90 55.9 209.8)">12800</text>
<text x="66.9" y="209.2" transform="rotate(-90 66.9 209.2)">5500</text>
<text x="66.9" y="243" transform="rotate(-90 66.9 243)">1300</text>
<text x="92.3" y="255.5">3500</text>
<text x="124.9" y="255.5">3000</text>
<text x="153.4" y="255.5">2700</text>
<text x="171.6" y="255.5">800</text>
<text x="187.4" y="255.5">2500</text>
<text x="206.1" y="255.5">1200</text>
<text x="221.9" y="255.5">2000</text>
<text x="236.7" y="255.5">800</text>
<text x="252.4" y="255.5">2500</text>
<text x="282.4" y="255.5">3500</text>
<text x="302.2" y="255.5">300</text>
<text x="320.4" y="255.5">3500</text>
<text x="350.4" y="255.5">2500</text>
<text x="367.7" y="255.5">800</text>
<text x="380.9" y="255.5">2000</text>
<text x="397.1" y="255.5">1200</text>
<text x="415.4" y="255.5">2500</text>
<text x="432.7" y="255.5">800</text>
<text x="449.4" y="255.5">2700</text>
<text x="477.9" y="255.5">3000</text>
<text x="510.4" y="255.5">3500</text>
<text x="300.5" y="266.5">45300</text>
<text x="8.6" y="308.7" transform="rotate(-90 8.6 308.7)">Согласовано</text>
<text x="25" y="323.6">Примечания:</text>
<text x="25" y="327.8">1. Планы и схемы систем рассматривать совместно.</text>
<text x="25" y="332">2. Монтаж трубопроводов производить с учетом прокладки смежных систем.</text>
<text x="25" y="336.3">3. Отметки трубопроводов даны по лотку трубы.</text>
<text x="25" y="340.5">4. Отметки трубопроводов и оборудования даны относительно нуля здания.</text>
<text x="25" y="344.8">5. Привязки и отметки трубопроводов уточнять по месту.</text>
<text x="11.8" y="350.5" transform="rotate(-90 11.8 350.5)">Взам. инв. №</text>
<text x="25" y="349">6. Напротив ревизий на стояках в коробах шахт предусмотреть люки не менее 0,3х0,4 м (СП 30.13330.2020, п. 18.9); ревизии ставить крышкой к</text>
<text x="25" y="353.2">люку.</text>
<text x="25" y="357.5">7. В местах пересечения стен и перегородок трубопроводы прокладывать в гильзах; в перекрытиях — противопожарные муфты.</text>
<text x="25" y="361.7">8. В подвале трубопроводы К1 — чугунные безраструбные SML (DIN EN 877), переход с полипропилена — муфтой HL у низа плиты; повороты —</text>
<text x="25" y="365.9">отводами не более 45°, присоединения — косыми тройниками и двухплоскостными крестовинами (СП 30.13330.2020, п. 18.4, 18.5).</text>
<text x="11.8" y="381.4" transform="rotate(-90 11.8 381.4)">Подп. и дата</text>
<text x="406.2" y="383.8">Изм.</text>
<text x="414.3" y="383.8">Кол.уч.</text>
<text x="425.7" y="383.8">Лист</text>
<text x="435" y="383.8">№док.</text>
<text x="448" y="383.8">Подп.</text>
<text x="460.3" y="383.8">Дата</text>
<text x="487" y="378.9">Системы холодного водоснабжения и водоотведения здания</text>
<text x="404.6" y="388.8">Разраб.</text>
<text x="425.2" y="388.8">Буев</text>
<text x="541.5" y="389.1">Стадия</text>
<text x="558.2" y="389.1">Лист</text>
<text x="573.8" y="389.1">Листов</text>
<text x="404.6" y="393.8">Пров.</text>
<text x="473" y="394.1">Наименование здания. Жилой дом. Вариант 3</text>
<text x="11.8" y="410.8" transform="rotate(-90 11.8 410.8)">Инв. № подл.</text>
<text x="486.2" y="409.1">План подвала. Система К1</text>
<text x="539.9" y="418.8">Формат А2</text>
<text x="565.3" y="418.6">420 х 594</text>
</g>
<g font-size="3.5" fill="#aaa">
<text x="220.1" y="260.4">ВВЕРХ</text>
<text x="371.1" y="260.4">ВВЕРХ</text>
</g>
<g font-size="2.8">
<text x="548.3" y="406.9">Кафедра</text>
<text x="554.6" y="403.4">НИУ</text>
<text x="558.9" y="406.9">«</text>
<text x="559.7" y="403.4">МГСУ</text>
<text x="560.4" y="406.9">Водоснабжение</text>
<text x="566.2" y="403.4">ИИЭСМ</text>
<text x="578.6" y="406.9">и</text>
<text x="554.7" y="410.3">водоотведение</text>
<text x="572" y="410.3">»</text>
</g>
<g font-size="1.8">
<text x="109.3" y="139.1">00.01.07</text>
<text x="170.3" y="139.1">00.01.08</text>
<text x="232.3" y="139.1">00.01.09</text>
<text x="282.5" y="139.1">00.01.10</text>
<text x="321.4" y="139.1">00.02.10</text>
<text x="371.3" y="139.1">00.02.09</text>
<text x="433.3" y="139.1">00.02.08</text>
<text x="494.3" y="139.1">00.02.07</text>
<text x="185.3" y="170.1">00.01.02</text>
<text x="418.3" y="170.1">00.02.02</text>
<text x="93.8" y="217.1">00.01.03</text>
<text x="125.4" y="217.1">00.01.01</text>
<text x="155.3" y="217.1">00.01.04</text>
<text x="238.3" y="217.1">00.01.05</text>
<text x="282.4" y="217.1">00.01.06</text>
<text x="321.2" y="217.1">00.02.06</text>
<text x="365.2" y="217.1">00.02.05</text>
<text x="448.2" y="217.1">00.02.04</text>
<text x="478.4" y="217.1">00.02.01</text>
<text x="509.8" y="217.1">00.02.03</text>
</g>
</svg>
